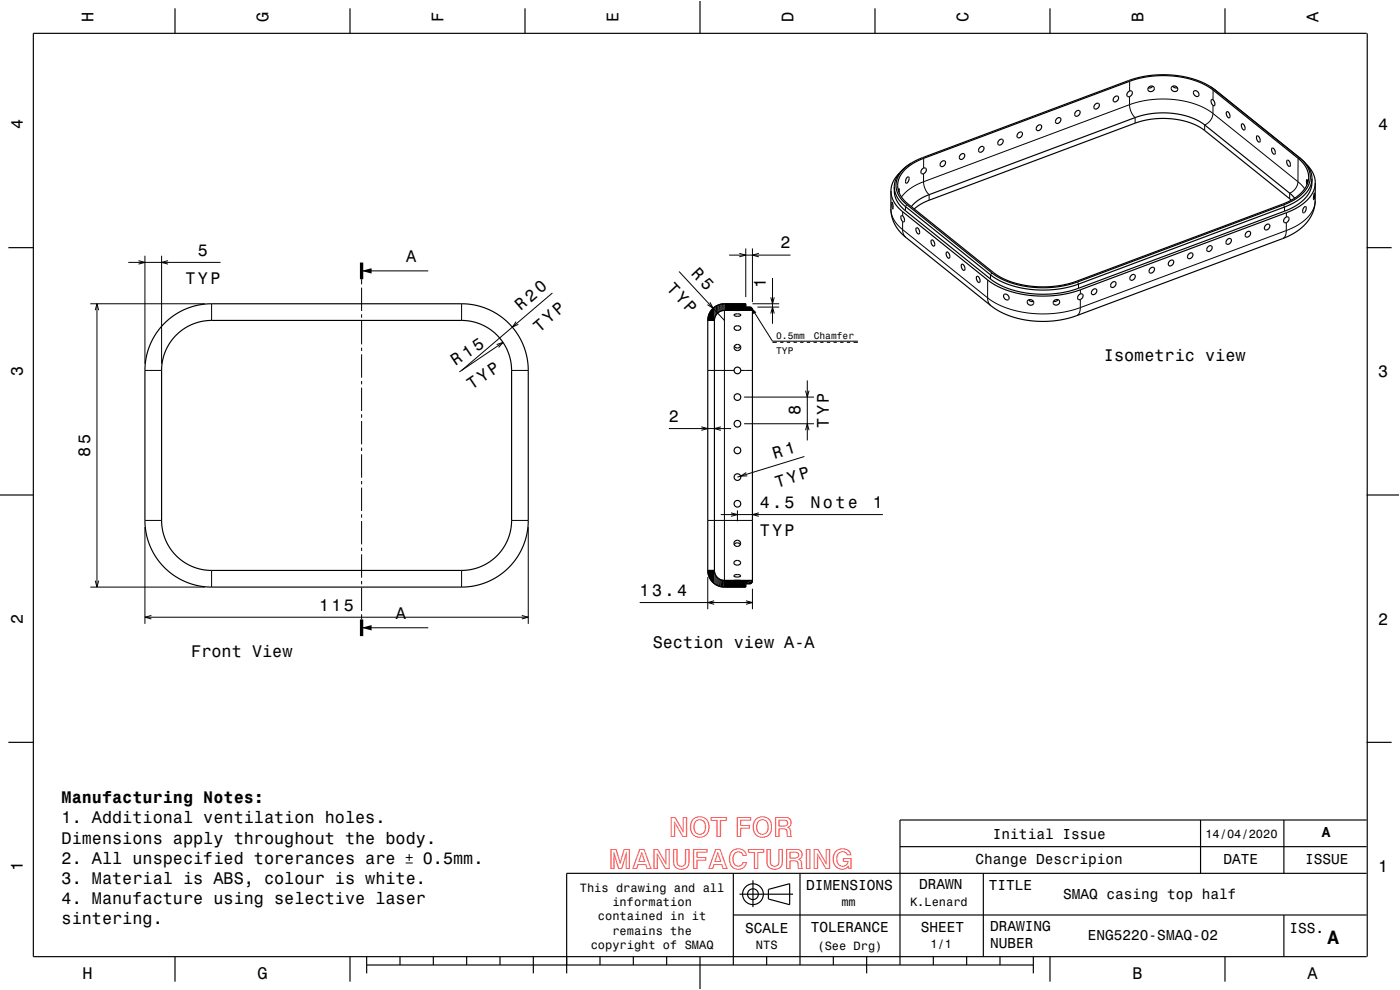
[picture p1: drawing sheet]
<svg xmlns="http://www.w3.org/2000/svg" width="420mm" height="297mm" viewBox="0 0 420 297" stroke-linecap="round" stroke-linejoin="round" font-family="sans-serif">
<g fill="none" stroke="#000" stroke-width=".3">
<path d="M338.9 31.4l3-.9 3.1-.6 3.7-.2 3.5 .2 3.4 .5 3.1 .9 2.8 1.2 2.4 1.5M338.9 31.4a5.5 5.5 0 0 0 1.6 3.9v1.6M338.9 31.4l-61.8 23.1M338.9 29v2.4M338.9 24.4v2.9M363.9 34a4 4 0 0 1-2.5 3.5v1.6M363.9 34l25.5 20.5M363.9 31.6v2.4M363.9 27v3M364.3 26.9l.5 .2M277.1 54.5l-4 2.1-1.4 1.1-1.2 1.4M277.1 54.5a5.6 5.6 0 0 0 1.6 3.9v1.7"/>
<path d="M277.1 52.1v2.4M277.1 47.5v2.9M389.4 54.5a4 4 0 0 1-2.5 3.5v1.6M389.4 54.5l2 2.1M389.4 47.5v7M389.8 47.3l.4 .3M38.5 78.7h27.7M41.5 78.2l2 .5-2 .5M43.5 76.7v32.4M48.5 76.7v32.4M50.4 78.2l-1.9 .5 1.9 .5M218.7 76.5h18.5"/>
<path d="M221.8 76l1.9 .5-1.9 .6M223.7 74.5v14.6M225.7 74.5v16.1M227.7 76l-2 .5 2 .6M267.3 62.6l.2 1.6 .6 1.7 1.1 1.5 1.6 1.5M270.8 68.9l.2 1.3 .8 1M270.8 68.9l25.5 20.5M270.8 66.5v2.4M270.8 63.5v1.3M272.1 61.4l-.5 .6v1.2M385.1 61.5l.3 .6v1.3M385.9 69.2a2.39 2.39 0 0 1-1.1 2.4"/>
<path d="M385.9 69.2l-61.8 23.1M385.9 66.8v2.4M385.9 63.8v1.3M394.6 60.2l-.6 2.6-1.7 2.4-2.9 2.3-3.5 1.7M27.1 91.1h34.4M28.6 93.1l.5-2 .5 2M29.1 91.1v85M63.5 91.1v5M108.5 83.8v1.5M108.5 86.3v7M108.5 94.3v1M108.5 96.3v7"/>
<path d="M108.5 81.3h20M138.5 91.1v5M154.8 96.5l-1.1 1.6 1.8-.8M165.7 87.9l-27.2 23.2M203.7 81.5l13.6 14.6M213 90.7l.9 1.8-1.7-1.1M213.7 92.7a5 5 0 0 1 3.6-1.6h6.4v1h1.5l.5 .5v.5l-9 .1-1 .4-.7 .7-.5 .8-.2 1h-2a5 5 0 0 1 1.4-3.4zM217.3 93.1v81M225.4 92.3l6.3 10.1h25.7M225.7 91.1h8.1M227.2 92.1h6.6M231.2 89.2l.6 1.9 .5-1.9"/>
<path d="M231.2 94.1l.6-2 .5 2M231.8 83.4v13.7M296.3 89.4l2.6 1.6 2.9 1.3 3.3 1 3.8 .7 3.7 .2 4-.2 3.6-.6 3.9-1.1M296.3 89.4l.2 1.3 .8 1M296.3 84v5.4M297.6 81.9l-.5 .5v1.3M323.3 84.6l.3 .6v1.3M324.1 92.3a2.39 2.39 0 0 1-1.1 2.4M324.1 89.9v2.4M324.1 86.9v1.3M43.5 111.1h5M108.5 104.3v1"/>
<path d="M108.5 106.3v7M108.5 114.3v1M108.5 116.3v7M149 103.4l1.9-.7-1.3 1.5M150.9 102.7l-13.1 8.9M153.5 111.1h5M212.3 111.1h7.9M222.2 111.1h3.5M223.2 119.1h21M231.7 102.7h1.4M234.1 102.7h1M236.1 102.7h1"/>
<path d="M238.1 102.7h1M240.1 102.7h1M241.7 117.2l.5 1.9 .5-1.9M242.1 102.7h1M242.2 114.1v18M244.1 102.7h1M246.1 102.7h1M248.1 102.7h1M250.1 102.7h1M252.1 102.7h1M254.1 102.7h1M256.1 102.7h1.3"/>
<path d="M108.5 124.3v1M108.5 126.3v7M108.5 134.3v1M108.5 136.3v7M200.7 128.6h18.6M210.4 128.1l1.9 .5-1.9 .5M216.3 128.1l-2 .5 2 .5M223.2 127.1h21M241.3 137l-20.1 6.1M241.7 129.1l.5-2 .5 2M43.5 158.1v29.1M43.5 156.1h5"/>
<path d="M108.5 144.3v1M108.5 146.3v7M108.5 154.3v1M108.5 156.3v7M153.5 156.1h5M158.5 158.1v29.1M212.3 156.1h13.4M216.2 154.4h48.7M219.3 153.9l1.9 .5-1.9 .5M221.2 153.1v3.3M223.9 141.8l-1.7 1h2M227.7 153.9l-2 .5 2 .5"/>
<path d="M27.1 176.1h34.4M28.6 174.2l.5 1.9 .5-1.9M63.5 171.1v5M108.5 164.3v1M108.5 166.3v7M108.5 174.3v1M108.5 176.3v7M138.5 171.1v5M212.3 171.1h2a3 3 0 0 0 3 3h8.4v.5l-.5 .5h-1.5v1h-6.4a5 5 0 0 1-5-5zM212.3 173.1v9.7M225.7 176.6v6.2M43.5 185.2h115"/>
<path d="M45.4 184.6l-1.9 .6 1.9 .5M108.5 184.3v1.5M108.5 188.3h20M156.5 184.6l2 .6-2 .5M191.9 180.8h33.8M214.3 180.2l-2 .6 2 .5M223.8 180.2l1.9 .6-1.9 .5M121.7 258.9h2.1M121.7 257.3h2.1M122.8 256.2v2.1"/>
</g>
<g fill="#000">
<path d="M108.5 81.3l3-.8v1.6z" fill-rule="evenodd"/>
<path d="M213.7 92.7l.5-.5 .1 3.9h-2a5 5 0 0 1 1.4-3.4z" fill-rule="evenodd"/>
<path d="M214.2 92.2l.2-.1-.1 4z" fill-rule="evenodd"/>
<path d="M214.4 92.1l.2-.1v2.8l-.2 .7z" fill-rule="evenodd"/>
<path d="M214.6 92l.2-.2v2.7l-.2 .3z" fill-rule="evenodd"/>
<path d="M214.8 91.8l.4-.2-.4 2.9z" fill-rule="evenodd"/>
<path d="M215.2 91.6l.2-.1v2.4l-.4 .4z" fill-rule="evenodd"/>
<path d="M215.4 91.5l.2-.1v2.3l-.2 .2z" fill-rule="evenodd"/>
<path d="M215.6 91.4l.4-.1-.1 2.2-.3 .2z" fill-rule="evenodd"/>
<path d="M216 91.3h.2v2.1l-.3 .1z" fill-rule="evenodd"/>
<path d="M216.2 91.3l.2-.1v2.1l-.2 .1z" fill-rule="evenodd"/>
<path d="M216.4 91.2l.5-.1-.1 2.1-.4 .1z" fill-rule="evenodd"/>
<path d="M216.9 91.1h.2v2l-.3 .1z" fill-rule="evenodd"/>
<path d="M217.1 91.1h.2v2h-.2z" fill-rule="evenodd"/>
<path d="M217.3 91.1h6.4v1h1.5l.5 .5v.5h-8.4z" fill-rule="evenodd"/>
<path d="M225.4 92.3l1.5 1.4-.9 .6z" fill-rule="evenodd"/>
<path d="M212.3 171.1h2l-.1 3.9a5 5 0 0 1-1.9-3.9z" fill-rule="evenodd"/>
<path d="M214.3 171.1l.1 4.1-.2-.2z" fill-rule="evenodd"/>
<path d="M214.4 171.8l.2 .5v3l-.2-.1z" fill-rule="evenodd"/>
<path d="M214.6 172.3l.2 .4v2.7l-.2-.1z" fill-rule="evenodd"/>
<path d="M214.8 172.7l.2 .3v2.5l-.2-.1z" fill-rule="evenodd"/>
<path d="M215 173l.2 .2 .2 2.5-.4-.2z" fill-rule="evenodd"/>
<path d="M215.2 173.2l.4 .4v2.2l-.2-.1z" fill-rule="evenodd"/>
<path d="M215.6 173.6l.3 .2 .1 2.1-.4-.1z" fill-rule="evenodd"/>
<path d="M215.9 173.8l.3 .1v2.1l-.2-.1z" fill-rule="evenodd"/>
<path d="M216.2 173.9l.3 .1 .2 2.1-.5-.1z" fill-rule="evenodd"/>
<path d="M216.5 174l.7 .1-.1 2h-.4z" fill-rule="evenodd"/>
<path d="M217.2 174.1h8.5l-2 1v1h-6.4h-.2z" fill-rule="evenodd"/>
<path d="M223.7 175.1l2-1v.5l-.5 .5z" fill-rule="evenodd"/>
<path d="M108.5 188.3l3-.8v1.6z" fill-rule="evenodd"/>
</g>
<g fill="none" stroke="#000" stroke-width=".35">
<path d="M52.5 2.5v7.5M105 2.5v7.5M157.5 2.5v7.5M210 0v10M262.5 2.5v7.5M315 2.5v7.5M367.5 2.5v7.5M410 10h-400v277h400M410.2 10v277M305.4 40a.74 .74 0 0 1 1.2-.2 .74 .74 0 0 1-.2 1.2 .74 .74 0 0 1-1.2 .2 .74 .74 0 0 1 .2-1.2zM311.2 37.8a.74 .74 0 0 1 1.2-.2 .74 .74 0 0 1-.2 1.2 .74 .74 0 0 1-1.2 .2 .74 .74 0 0 1 .2-1.2zM317 35.7a.74 .74 0 0 1 1.2-.2 .74 .74 0 0 1-.3 1.2 .74 .74 0 0 1-1.2 .2 .74 .74 0 0 1 .3-1.2z"/>
<path d="M322.7 33.5a.74 .74 0 0 1 1.2-.2 .74 .74 0 0 1-.2 1.2 .74 .74 0 0 1-1.2 .2 .74 .74 0 0 1 .2-1.2zM328.5 31.4a.74 .74 0 0 1 1.2-.3 .74 .74 0 0 1-.2 1.2 .74 .74 0 0 1-1.2 .2 .74 .74 0 0 1 .2-1.1zM334.3 29.2a.74 .74 0 0 1 1.2-.2 .74 .74 0 0 1-.3 1.2 .74 .74 0 0 1-1.2 .2 .74 .74 0 0 1 .3-1.2zM338.5 27.6l.9-.3 .3 .3v.5a.91 .91 0 0 1-.7 .8 .91 .91 0 0 1-.9-.3zM344.6 26.1l.6-.3 .6 .1 .5 .4-.1 .5-.6 .6h-.8l-.4-.6zM345.8 25.9l-.6 .4-.7 .1M351.5 26.1l.6-.3 .7 .1 .5 .6-.1 .6-.5 .3-.8-.1-.5-.6zM351.8 25.9l.6 .4h.8M358.2 27.4l.6-.2 .6 .4 .3 .7-.2 .5-.6 .1-.6-.4-.3-.6zM363.1 26l27.6 22 1.2 1.2 .9 1.4 .6 1.5 .2 1.5M363.1 26l26.7 21.3a6.6 6.6 0 0 1 2.2 9.3l-.2 .3a14.5 14.5 0 0 1-6.7 4.6l-61.8 23.1a29.9 29.9 0 0 1-24.8-2l-26.9-21.6a6.6 6.6 0 0 1 .3-11l1.5-1.1M363.1 26a29.9 29.9 0 0 0-24.5-1.8l-62 23.2-3.2 1.5"/>
<path d="M363.4 29.9l.2-.1a1.15 1.15 0 0 1 .6 1.9l-.7-.7zM368 33.6a1.12 1.12 0 0 1 .7 1.8 1.43 1.43 0 0 1-.7-1.8zM372.5 37.2a1.12 1.12 0 0 1 .7 1.8 1.43 1.43 0 0 1-.7-1.8zM269.5 57.1l.2-.5v1.2M269.8 51.9l-1.9 2.7-.6 2.7M271.5 50.9l2.4-1.9 3-1.4 62.2-23.3 5-1.2 5.4-.4 4 .3 3.5 .7 3.4 1.2 2.9 1.7 26.6 21.3 2 2.5 .5 1.4 .2 1.4-.5 2.2-1.3 2.1-2.3 1.9-2.9 1.5-63.2 23.7-4.8 1.1-5.2 .4-3.3-.3-3.8-.7-3.2-1-2.9-1.5-27-21.5-2-2.4-.6-1.3-.3-1.4 .1-1.3 .4-1.3zM272.2 53.2l.4-.1 .1 .6-.3 .9-.5 .4-.2-.8zM273.4 48.9l-2.2 1.6-1.6 1.7-1 1.9-.3 1.9M276.6 50.7a.71 .71 0 0 1 1.1-.1 .71 .71 0 0 1-.1 1.1l-.5 .4h-.6l-.2-.6zM282.4 48.6a.74 .74 0 0 1 1.2-.2 .74 .74 0 0 1-.3 1.2 .74 .74 0 0 1-1.2 .2 .74 .74 0 0 1 .3-1.2zM288.1 46.5a.74 .74 0 0 1 1.2-.3 .74 .74 0 0 1-.2 1.2 .74 .74 0 0 1-1.2 .3 .74 .74 0 0 1 .2-1.2zM293.9 44.3a.74 .74 0 0 1 1.2-.2 .74 .74 0 0 1-.2 1.2 .74 .74 0 0 1-1.2 .2 .74 .74 0 0 1 .2-1.2z"/>
<path d="M299.7 42.1a.74 .74 0 0 1 1.2-.2 .74 .74 0 0 1-.3 1.2 .74 .74 0 0 1-1.2 .2 .74 .74 0 0 1 .3-1.2zM377.1 40.8a.9 .9 0 0 1 1 1.1 .45 .45 0 0 1-.2 .7 .45 .45 0 0 1-.7-.4l-.2-.6zM381.6 44.5a1.12 1.12 0 0 1 .7 1.8 1.44 1.44 0 0 1-.7-1.8zM386.1 48.1a1.12 1.12 0 0 1 .7 1.8 1.44 1.44 0 0 1-.7-1.8zM388.4 59.5l-1.4-1.5-26.7-21.3-2.4-1.2-2.8-.9-3.3-.6-3.5-.1-3.9 .3-3.6 1-62.1 23.2-3.1 1.6-2.2 2M392.1 49.5l1.9 2.6 .4 1.4 .2 1.3M392.3 54.8l-.3-.9 .1 1.5M393.6 53.6v1.2a8.9 8.9 0 0 1-5.5 7.3l-2.7 1.3-61.8 23.1a30.8 30.8 0 0 1-25.4-2l-27.4-22-1.3-1.5-.8-1.6-.4-1.5v-1.9M393.6 53.6l-.2 1.5-.6 1.5-1.1 1.5-1.4 1.3a17.6 17.6 0 0 1-4.9 2.7l-61.8 23.1a30.4 30.4 0 0 1-25.8-2.2l-26.8-21.5-1.2-1.4-.9-1.4-.5-1.3-.1-1.4M394.3 57.9l.1 1.1-.3 .9zM394.6 54.8l-.5 2.5-1.7 2.4-2.4 2.1-3.3 1.7-63.1 23.6-5 1.3-4.9 .4-4.5-.2-4.5-.7-4.1-1.4-3.4-1.8-27.1-21.8-1.3-1.4-.8-1.4-.5-1.3-.2-1.5M394.6 54.8l-.1 6.2-.8 3.1-.9 1.7-1.3 1.5-1.8 1.6-1.9 1.3-3 1.4-61.8 23.1a28.9 28.9 0 0 1-25-2.5l-26.2-21-1.8-1.7-1.6-2.3-.9-2.4-.2-1.9v-5.6"/>
<path d="M2.5 74.3h7.5M267.6 60.7l.3 .9-.1 1.1-.2-.8zM270.4 64.7h.1a1.11 1.11 0 0 1 .8 .7 1.11 1.11 0 0 1-.2 1.2l-.7-.7zM274.9 68.4a1.12 1.12 0 0 1 .7 1.8 1.44 1.44 0 0 1-.7-1.8zM279.4 72a1.12 1.12 0 0 1 .7 1.9 1.44 1.44 0 0 1-.7-1.9zM284 75.7a1.12 1.12 0 0 1 .7 1.8 1.43 1.43 0 0 1-.7-1.8zM288.5 79.3a1.12 1.12 0 0 1 .7 1.8 1.43 1.43 0 0 1-.7-1.8zM350.8 78.4a.74 .74 0 0 1 1.2-.2 .74 .74 0 0 1-.2 1.2 .74 .74 0 0 1-1.2 .2 .74 .74 0 0 1 .2-1.2zM356.6 76.2a.74 .74 0 0 1 1.2-.2 .74 .74 0 0 1-.2 1.2 .74 .74 0 0 1-1.2 .2 .74 .74 0 0 1 .2-1.2zM362.4 74.1a.74 .74 0 0 1 1.1-.2 .74 .74 0 0 1-.2 1.2 .74 .74 0 0 1-1.2 .2 .74 .74 0 0 1 .3-1.2zM368.1 71.9a.74 .74 0 0 1 1.2-.2 .74 .74 0 0 1-.2 1.2 .74 .74 0 0 1-1.2 .2 .74 .74 0 0 1 .2-1.2zM373.9 69.8a.74 .74 0 0 1 1.2-.2 .74 .74 0 0 1-.2 1.2 .74 .74 0 0 1-1.2 .2 .74 .74 0 0 1 .2-1.2z"/>
<path d="M379.7 67.6a.74 .74 0 0 1 1.2-.2 .74 .74 0 0 1-.3 1.2 .74 .74 0 0 1-1.2 .2 .74 .74 0 0 1 .3-1.2zM385.5 65.4l.9-.3 .3 .3v.5a.89 .89 0 0 1-.6 .8 .89 .89 0 0 1-1-.3zM387.4 60.1l-27.1-21.7-2.4-1.2-3-1-2.9-.5-3.4-.2-4.2 .4-3.9 1-62.2 23.3-2.2 1.1-1.8 1.4M391.4 62.1h.4v.6l-.3 .8-.5 .3-.2-.6zM410 74.3h7.5M49.3 97l3.1-2.5 3.3-1.8 3.6-1.1 3.7-.5h76.4l3 .4 2.4 .6 2.7 1.2 2.2 1.3 3.4 2.9 2.6 3.4 1.9 4.3 .8 4.4v47.9l-.3 2.5-.7 2.7-1 2.3-1.4 2.4-3.1 3.5-3.6 2.7-4.4 1.8-4.4 .7h-76.7l-2.7-.3-2.7-.6-2.5-1-2.4-1.4-2.2-1.6-1.6-1.6-2.8-3.9-1.7-4.1-.7-4.7 .1-47.7 .6-3.4 1.1-3.1 1.8-3zM212.3 96.1a5 5 0 0 1 5-5h6.4v1h1.5l.5 .5v82l-.5 .5h-1.5v1h-6.4a5 5 0 0 1-5-5M212.3 96.1h2M212.3 96.1v75M214.3 96.1v75M220.2 93.1h2M220.3 94.4l1.2-.3 .7 .4-.4 .3-.8 .1-.6-.2z"/>
<path d="M220.4 98l1.1-.3 .7 .7-.5 .6-1.2-.1a.57 .57 0 0 1-.1-.9zM225.7 93.1h-8.4a3 3 0 0 0-3 3M293 83a1.12 1.12 0 0 1 .7 1.8 1.43 1.43 0 0 1-.7-1.8zM301.2 88.4l.6-.2 .6 .4 .3 .6-.1 .6-.5 .2-.7-.4-.3-.6zM308.3 90.2l.7-.3 .7 .2 .4 .5-.1 .6-.6 .4-.7-.2-.5-.6zM308.6 89.9l.7 .5h.7M316.2 90.2l.6-.3h.7l.4 .4-.1 .6-.5 .5-.8 .1-.5-.5zM317.4 89.9l-.6 .5h-.7M323.7 88.5a.71 .71 0 0 1 1.1-.2 .71 .71 0 0 1-.1 1.1l-.6 .5-.7-.1-.1-.6zM327.7 87a.74 .74 0 0 1 1.2-.2 .74 .74 0 0 1-.2 1.2 .74 .74 0 0 1-1.2 .2 .74 .74 0 0 1 .2-1.2zM333.5 84.9a.74 .74 0 0 1 1.2-.2 .74 .74 0 0 1-.2 1.2 .74 .74 0 0 1-1.2 .2 .74 .74 0 0 1 .2-1.2zM339.3 82.7a.74 .74 0 0 1 1.2-.2 .74 .74 0 0 1-.2 1.2 .74 .74 0 0 1-1.2 .2 .74 .74 0 0 1 .2-1.2z"/>
<path d="M345 80.6a.74 .74 0 0 1 1.2-.3 .74 .74 0 0 1-.2 1.2 .74 .74 0 0 1-1.2 .3 .74 .74 0 0 1 .2-1.2zM52.9 100.5l2.1-1.8 2.6-1.4 2.7-.8 2.9-.4h75.8l4 .7 3.6 1.7 2.7 2.2 2 2.6 1.5 3.4 .6 3.4 .1 46.6-.8 4.2-1.7 3.5-2.3 2.7-2.8 2.1-3.2 1.3-3.5 .6h-76l-4.2-.7-3.6-1.6-2.7-2.3-2.3-3-1.3-3.2-.6-3.7v-46.5l.5-2.7 .9-2.6 1.2-2.2zM220.3 103.9l.9 .5 .9-.5M0 148.5h10M410 148.5h10M212.3 171.1h2M214.3 171.1a3 3 0 0 0 3 3h8.4M220.2 174.1h2M220.3 172.6l1-.2 .9 .4-1.2 .3-.7-.2zM220.3 163.4l.3-.4 .6-.2 .5 .2 .4 .4M220.4 168.4l.5-.2h.6l.5 .3 .2 .5-.5 .5h-.9l-.6-.5zM2.5 222.7h7.5"/>
<path d="M410 222.7h7.5M270 254h140M360.2 246v16M385.2 246v16M410 246h-140v43.5M220 262v27.5M220 274.5h190M221.9 268.3h16M225.9 264.1v8M230.5 266.8l6.4-1.7v6.3l-6.4-1.7zM240 262v27.5M295 262v25"/>
<path d="M385.2 274.5v12.5M410 262h-240v30M52.5 287v7.5M105 287v7.5M110 289.5h200M110 287v5M120 287v2.5M130 287v2.5M140 287v2.5M150 287v2.5M160 287v5M180 287v2.5"/>
<path d="M190 287v2.5M200 287v2.5M210 287v10M230 287v2.5M250 287v2.5M260 287v5M280 287v2.5M290 287v2.5M300 287v2.5M310 287v5M315 287v7.5M367.5 287v7.5"/>
<circle cx="221.2" cy="104.2" r=".97"/>
<circle cx="221.2" cy="119.1" r="1"/>
<circle cx="221.2" cy="111.1" r="1"/>
<circle cx="221.2" cy="127.1" r="1"/>
<circle cx="221.2" cy="135.1" r="1"/>
<circle cx="221.2" cy="151.1" r="1"/>
<circle cx="221.2" cy="143.1" r="1"/>
<circle cx="221.2" cy="163" r=".96"/>
<circle cx="225.9" cy="268.3" r="1.62"/>
<circle cx="225.9" cy="268.3" r="3.1"/>
</g>
<path d="M108.5 78.8v5M108.5 185.8v5" fill="none" stroke="#000" stroke-width="1" stroke-linecap="butt"/>
<path d="M0 0h420v297h-420" fill="none" stroke="#fff" stroke-width=".3"/>
<g font-size="8.3" fill="#f00">
<text x="200.8" y="251">NOT FOR</text>
<text x="182.7" y="260.8">MANUFACTURING</text>
</g>
<text font-size="5.8" x="398.3" y="283.3">A</text>
<g font-size="5.1">
<text x="136.7" y="109.9" transform="rotate(-34 136.7 109.9)">R 15</text>
<text x="141.6" y="116.9" transform="rotate(-34 141.6 116.9)">TYP</text>
<text x="232.3" y="137.6" transform="rotate(-17 232.3 137.6)">R 1</text>
<text x="233.2" y="146.3" transform="rotate(-17 233.2 146.3)">TYP</text>
</g>
<g font-size="5">
<text x="28.1" y="6.5" transform="rotate(-90 28.1 6.5)">H</text>
<text x="80.6" y="6.5" transform="rotate(-90 80.6 6.5)">G</text>
<text x="133.1" y="6.5" transform="rotate(-90 133.1 6.5)">F</text>
<text x="185.6" y="6.5" transform="rotate(-90 185.6 6.5)">E</text>
<text x="238.1" y="6.5" transform="rotate(-90 238.1 6.5)">D</text>
<text x="290.6" y="6.5" transform="rotate(-90 290.6 6.5)">C</text>
<text x="343.1" y="6.5" transform="rotate(-90 343.1 6.5)">B</text>
<text x="395.6" y="6.5" transform="rotate(-90 395.6 6.5)">A</text>
<text x="6.8" y="38.7" transform="rotate(-90 6.8 38.7)">4</text>
<text x="413.5" y="39">4</text>
<text x="59.4" y="76.7">5</text>
<text x="234.1" y="74.5">2</text>
<text x="121.8" y="78.6">A</text>
<text x="207.2" y="82.3" transform="rotate(47 207.2 82.3)">R 5</text>
<text x="55.6" y="85.2">TYP</text>
<text x="199.8" y="86.8" transform="rotate(47 199.8 86.8)">TYP</text>
<text x="229.8" y="86.4" transform="rotate(-90 229.8 86.4)">1</text>
<text x="156.2" y="93.4" transform="rotate(-41 156.2 93.4)">R 20</text>
<text x="161.8" y="99.8" transform="rotate(-41 161.8 99.8)">TYP</text>
<text x="6.8" y="112.9" transform="rotate(-90 6.8 112.9)">3</text>
<text x="331.2" y="108.3">Isometric view</text>
<text x="413.5" y="113.2">3</text>
<text x="240.2" y="124.6" transform="rotate(-90 240.2 124.6)">8</text>
<text x="200.7" y="126.6">2</text>
<text x="248.7" y="128.4" transform="rotate(-90 248.7 128.4)">TYP</text>
<text x="27.1" y="137" transform="rotate(-90 27.1 137)">85</text>
<text x="227.9" y="152.4">4.5</text>
<text x="243.2" y="152.4">Note</text>
<text x="261.8" y="152.4">1</text>
<text x="227.9" y="160.9">TYP</text>
<text x="191.9" y="178.8">13.4</text>
<text x="95.7" y="183.2">115</text>
<text x="118.8" y="185.7">A</text>
<text x="6.8" y="187.1" transform="rotate(-90 6.8 187.1)">2</text>
<text x="413.5" y="187.4">2</text>
<text x="57.4" y="197.2">Front View</text>
<text x="195.8" y="194.4">Section view A-A</text>
<text x="18.5" y="241">Manufacturing Notes:</text>
<text x="18.5" y="247">1. Additional ventilation holes.</text>
<text x="18.5" y="253.1">Dimensions apply throughout the body.</text>
<text x="6.8" y="261.3" transform="rotate(-90 6.8 261.3)">1</text>
<text x="18.5" y="259.1">2. All unspecified torerances are</text>
<text x="126.8" y="259.1">0.5mm.</text>
<text x="413.5" y="261.6">1</text>
<text x="18.5" y="265.2">3. Material is ABS, colour is white.</text>
<text x="18.5" y="271.2">4. Manufacture using selective laser</text>
<text x="18.5" y="277.3">sintering.</text>
<text x="24.7" y="293.8">H</text>
<text x="77.2" y="293.8">G</text>
<text x="339.7" y="293.8">B</text>
<text x="392.2" y="293.8">A</text>
</g>
<g font-size="4.3">
<text x="297.9" y="251.6">Initial Issue</text>
<text x="396.6" y="251.2">A</text>
<text x="292.6" y="259.3">Change Descripion</text>
<text x="367.1" y="259.3">DATE</text>
<text x="391.5" y="259.2">ISSUE</text>
<text x="241.9" y="267">DIMENSIONS</text>
<text x="275.7" y="266.6">DRAWN</text>
<text x="296.6" y="266.9">TITLE</text>
<text x="318.9" y="269.6">SMAQ casing top half</text>
<text x="223.6" y="279.8">SCALE</text>
<text x="243.3" y="279.7">TOLERANCE</text>
<text x="276.2" y="279.5">SHEET</text>
<text x="297.1" y="279.3">DRAWING</text>
<text x="326.4" y="282">ENG5220-SMAQ-02</text>
<text x="386.8" y="280">ISS.</text>
<text x="297.1" y="284.5">NUBER</text>
</g>
<g font-size="3.6">
<text x="361.6" y="251.4">14/04/2020</text>
<text x="174" y="267.5">This drawing and all</text>
<text x="183.7" y="271.8">information</text>
<text x="252.4" y="271.8">mm</text>
<text x="273" y="271.8">K.Lenard</text>
<text x="179.4" y="276.1">contained in it</text>
<text x="183.7" y="280.4">remains the</text>
<text x="177.2" y="284.7">copyright of SMAQ</text>
<text x="226.8" y="284.6">NTS</text>
<text x="245.2" y="284.9">(See Drg)</text>
<text x="279.1" y="284.5">1/1</text>
</g>
<g font-size="2.9">
<text x="232.8" y="101.7">0.5mm</text>
<text x="244.1" y="101.7">Chamfer</text>
<text x="232.8" y="106.2">TYP</text>
</g>
</svg>
